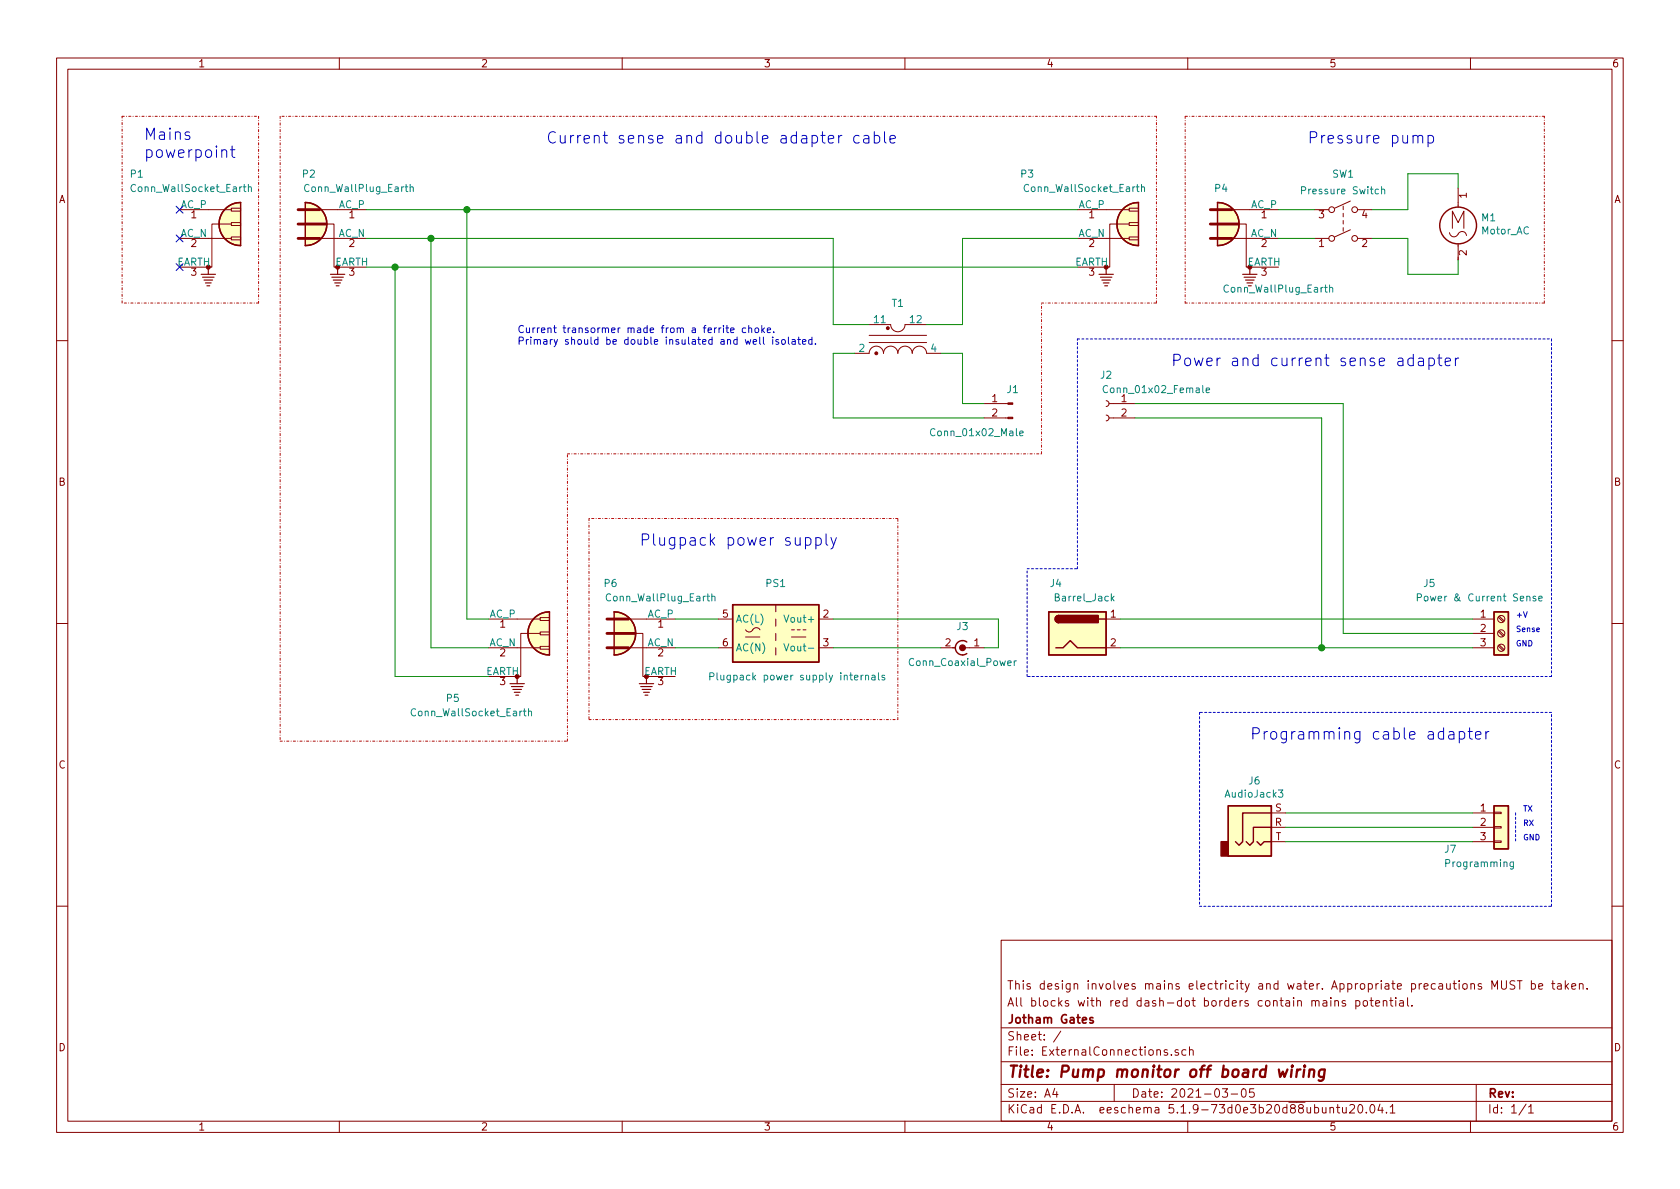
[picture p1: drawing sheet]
<svg xmlns="http://www.w3.org/2000/svg" width="297mm" height="210mm" viewBox="0 0 297 210" stroke-linecap="round" stroke-linejoin="round" font-family="sans-serif">
<g fill="none" stroke="#840000" stroke-width=".18">
<path d="M10 10.3h277v189.9h-277zM12 12.2h273v186.1h-273zM60 10.3v1.9M110 10.3v1.9M160 10.3v1.9M210 10.3v1.9M260 10.3v1.9M31.7 37.1h9.2M40.9 39.4h1.6v.5h-1.6zM40.9 36.8h1.6v.5h-1.6zM40.9 39.6h-3.4v7.6h-5.8M52.7 39.6h6.4v7.6h5.7"/>
<path d="M56.5 37.1h8.3M190.5 37.1h9.1M199.6 39.4h1.7v.5h-1.7zM199.6 36.8h1.7v.5h-1.7zM199.6 39.6h-3.4v7.6h-5.7M214 39.6h6.3v7.6h5.8M217.8 37.1h8.3M232.4 37.1h2.5M237.5 36.4v.7M237.5 37.7v.6M237.5 39v.6M238.8 35.6l-2.8 1.2"/>
<path d="M240 37.1h2.6M257.8 33.3v3.3M31.7 42.2h9.2M40.9 41.9h1.6v.5h-1.6zM56.5 42.2h8.3M153.7 57.4h3.8a1.27 1.27 0 0 0 1.2 1.3 1.27 1.27 0 0 0 1.3-1.3h3.8M153.7 59.3h10.1M190.5 42.2h9.1M199.6 41.9h1.7v.5h-1.7zM217.8 42.2h8.3M232.4 42.2h2.5M237.5 40.3v.6"/>
<path d="M238.8 40.6l-2.8 1.3M240 42.2h2.6M256.3 41.1a.83 .83 0 0 0 .8 .8 .83 .83 0 0 0 .8-.7 .77 .77 0 0 1 .9-.2 .77 .77 0 0 1 .5 .7M256.8 40.4v-3.1l1 2.1 1-2.1v3.1M257.8 43.1v2.9M10 60.2h2M151.1 62.5h2.6a1.27 1.27 0 0 1 1.2-1.3 1.27 1.27 0 0 1 1.3 1.3 1.27 1.27 0 0 1 1.3-1.3 1.27 1.27 0 0 1 1.2 1.3 1.27 1.27 0 0 1 1.3-1.3 1.27 1.27 0 0 1 1.3 1.3 1.27 1.27 0 0 1 1.3-1.3 1.27 1.27 0 0 1 1.2 1.3h2.6M153.7 60.6h10.1M174 73.9h4.2M174 71.4h4.2M195.6 73.4l.3 .1 .2 .3-.1 .4-.4 .2M195.6 70.9l.3 .1 .2 .3-.1 .4-.4 .2"/>
<path d="M196.1 73.9h4.6M196.1 71.4h4.6M285 60.2h2M10 110.3h2M86.4 114.5h9.1M86.4 109.5h9.1M95.5 114.3h1.7v.5h-1.7zM95.5 111.8h1.7v.5h-1.7zM95.5 109.2h1.7v.5h-1.7zM95.5 112h-3.4v7.6h-5.7M107.3 112h6.4v7.6h5.7M111.1 114.5h8.3"/>
<path d="M111.1 109.5h8.3M127 114.5h2.5M127 109.5h2.5M131.8 111.4a.81 .81 0 0 0 .8 .3 .81 .81 0 0 0 .7-.5 .73 .73 0 0 1 1.1 .2M131.8 112.6h2.6M137.2 106.9v1.3M137.2 109.5v1.2M137.2 112v1.3M137.2 114.5v1.3M140 112.6h2.5M140 111.4h.5M141 111.4h.5"/>
<path d="M142 111.4h.5M144.8 114.5h2.5M144.8 109.5h2.5M166.4 114.5h2.5M170.2 114.5h3.8M195.6 114.5h2.5M195.6 109.5h2.5M260.3 114.5h3.9M260.3 109.5h3.9M260.3 112h3.9M264.9 114.2l.9 .9M264.9 111.7l.9 .8"/>
<path d="M264.9 109.1l.9 .9M265.1 114l.8 .9M265.1 111.5l.8 .8M265.1 109l.8 .8M285 110.3h2M224.8 143.8h2.5M224.8 146.3h2.5M224.8 148.8h2.5M260.3 143.8h3.9M260.3 146.3h3.9M260.3 148.8h3.9M264.2 148.7h1.2v.3h-1.2z"/>
<path d="M264.2 143.6h1.2v.3h-1.2zM264.2 146.2h1.2v.2h-1.2zM10 160.2h2M177 166.3h108v32h-108zM233.9 177h.6l.1 .9M234.6 177.3l-.5 .1-.2 .2v.2l.2 .1 .5-.1M235.3 176.4v.2M235.3 176.9v1M236 177.1l.2-.2 .4 .1 .1 .9M236 176.9v1M237.9 177a.37 .37 0 0 0-.6 .1l.1 .3 .5 .1v.1l-.2 .3-.4-.1M239.7 177l.5-.1 .2 .3v.6l-.2 .1-.5-.1"/>
<path d="M239.7 176.9v1.5M241.1 177.1l.2-.2 .4 .2v.7l-.2 .1-.4-.1zM242.2 176.9h.6M242.4 176.4v1.3l.4 .2M243.2 177.4l.7-.1v-.3l-.5-.1-.2 .2 .1 .7h.6M244.6 177.1l.2-.2 .3 .1 .1 .9M244.6 176.9v1M245.7 176.9h.6M245.9 176.4v1.3l.4 .2M246.8 176.4v.2M246.8 176.9v1M247.5 177h.6v.9"/>
<path d="M248.1 177.3l-.5 .1-.2 .2 .2 .3 .5-.1M248.9 176.4v1.3l.2 .2M249.6 177.8v.1M261.9 174a.37 .37 0 0 0-.6 .1l.1 .3 .5 .1 .1 .1-.2 .3-.5-.1M263.8 174.9v-1.5l.5 1.1 .5-1.1v1.5M265.5 173.4v1.2l.3 .3h.3l.2-.3v-1.2M267.8 173.5l-.5-.1-.3 .3 .1 .3 .7 .4v.4a.62 .62 0 0 1-.8 0M268.3 173.4h.8M268.7 173.4v1.5M270.8 174l.4-.1 .3 .3-.2 .6h-.5M270.8 173.4v1.5M272.1 174.4l.7-.1-.1-.3-.4-.1-.2 .2v.7h.6"/>
<path d="M274.3 173.9h.6M274.5 173.4v1.3l.4 .2M275.4 174h.6v.9M276 174.3l-.5 .1a.29 .29 0 0 0-.2 .2 .29 .29 0 0 0 .2 .3l.5-.1M276.8 173.4v1.5M276.9 174.4l.4 .5M277.3 173.9l-.5 .6M277.9 174.4l.7-.1-.1-.3-.4-.1-.2 .2 .1 .7h.5M279.2 174.1l.1-.1a.37 .37 0 0 1 .6 .1v.8M279.2 173.9v1M280.6 174.8v.1M285 160.2h2"/>
<path d="M60 198.3v1.9M110 198.3v1.9M160 198.3v1.9M177 194.8h108M177 191.8h108M177 187.8h108M177 181.8h108M186.5 192.5l-.4 1h1M186.8 193v1M187.6 182.3l-1.3 2M197 191.8v3M206.4 185.7a.37 .37 0 0 0-.6 .1l.1 .2 .5 .2 .1 .1-.3 .3-.4-.1"/>
<path d="M207.1 186.5v.1M208.3 185.7a.37 .37 0 0 0-.6 .1l.1 .2 .5 .2 .1 .1-.2 .3-.5-.1M209.7 185.7l-.5-.1-.2 .3v.6l.2 .1 .5-.1M210 198.3v1.9M210.3 185.7h.1a.37 .37 0 0 1 .6 .1v.8M210.3 185.1v1.5M216.1 192.5h.9l-.4 .6 .4 .1v.7l-.2 .1-.7-.1M217.7 193.5h1.1M219.6 192.7l.4-.2a.94 .94 0 0 1 0 1.5 .82 .82 0 0 1-.4-1.3zM221.7 192.5h-.7l-.1 .7 .2-.1 .5 .1 .2 .2-.1 .5-.2 .1-.6-.1M235.2 196l.2-.2 .3 .1 .1 .9M235.2 195.8v1"/>
<path d="M236.3 195.8h.6M236.5 195.3v1.3l.4 .2M237.4 195.8v.8a.39 .39 0 0 0 .6 .1M238 195.8v1M238.7 195.5l.2-.2h.3l.2 .2 .1 .3-.1 .2-.8 .8h.9M240.3 195.4l.1-.1a.8 .8 0 0 1 .6 .8 .8 .8 0 0 1-.6 .7 1 1 0 0 1-.1-1.4zM241.6 196.7v.1M242.4 195.4l.2-.1a.81 .81 0 0 1 .6 .6 .81 .81 0 0 1-.3 .8l-.2 .1a.8 .8 0 0 1-.6-.6 .8 .8 0 0 1 .3-.8zM244 195.2l-.4 1.1h1M244.4 195.8v1M245.1 196.7v.1M245.8 195.8l.4-.5v1.5"/>
<path d="M245.8 196.8h.8M260 198.3v1.9M261 191.8v6.5M269.8 195.2l-1.2 2M270.3 195.8l.4-.5v1.5M270.3 196.8h.8"/>
<circle cx="235.5" cy="37.1" r=".51"/>
<circle cx="239.5" cy="37.1" r=".51"/>
<circle cx="235.5" cy="42.2" r=".51"/>
<circle cx="239.5" cy="42.2" r=".51"/>
<circle cx="265.4" cy="112" r=".63"/>
<circle cx="265.4" cy="109.5" r=".63"/>
<circle cx="265.4" cy="114.5" r=".63"/>
</g>
<path d="M226.1 189.1l.2 1.3 .5-.9 .3 .9 .5-1.3M228.4 189.1l-.2 1.3M228.5 188.4l-.1 .1 .1 .1v-.2v.2M229.4 189.1l-.2 1.3M229.9 189.1a.55 .55 0 0 0-.6 .4M230.6 189.1l-.2 1.3M230.7 188.4v.2l.1-.1-.1-.1v.2M231.5 189.3a.5 .5 0 0 1 .9 .1l-.1 1M231.6 189.1l-.2 1.3M234.2 189.2a.68 .68 0 0 0-1 .3v.8l.3 .1 .6-.1M234.2 189.1l-.2 1.6a.6 .6 0 0 1-.9 .3" fill="none" stroke="#840000" stroke-width=".41"/>
<path d="M193.2 180l-.3-.1-.2 .2v.3l.5 .1v.3h-.5" fill="none" stroke="#840000" stroke-width=".3"/>
<g fill="#840000" stroke="#840000" stroke-width=".18">
<path d="M178.2 73.8h.9v.2h-.9z"/>
<path d="M178.2 71.2h.9v.3h-.9z"/>
<circle cx="154.9" cy="62.5" r=".25"/>
<circle cx="157" cy="58" r=".25"/>
</g>
<g fill="none" stroke="#840000" stroke-width=".25">
<path d="M39.9 36.9a3.7 3.7 0 0 1 2.6-1.1v7.6a3.8 3.8 0 0 1-3.5-2.3 3.8 3.8 0 0 1 .9-4.2zM54 35.8a3.8 3.8 0 0 1 3.8 3.8 3.8 3.8 0 0 1-3.8 3.8zM198.6 36.9a3.7 3.7 0 0 1 2.7-1.1v7.6a3.8 3.8 0 0 1-3.5-2.3 3.8 3.8 0 0 1 .8-4.2zM215.3 35.8a3.8 3.8 0 0 1 3.8 3.8 3.8 3.8 0 0 1-3.8 3.8zM94.5 109.3a3.7 3.7 0 0 1 2.7-1.1v7.6a3.8 3.8 0 0 1-3.6-2.3 3.8 3.8 0 0 1 .9-4.2zM108.6 108.2a3.8 3.8 0 0 1 3.8 3.8 3.8 3.8 0 0 1-3.8 3.8zM129.5 106.9h15.3v10.2h-15.3zM170.9 113.5a1.27 1.27 0 0 0-1.7 .2 1.27 1.27 0 0 0 0 1.7 1.27 1.27 0 0 0 1.7 .2M185.4 108.2h10.2v7.6h-10.2zM186.7 114.5h1.3l1.2-1.2 1.3 1.2h5.1M187.2 108.8a.63 .63 0 0 0-.6 .7 .63 .63 0 0 0 .6 .6M194.3 109.5h1.3"/>
<path d="M264.2 108.2h2.5v7.6h-2.5zM217.2 142.5h7.6v8.9h-7.6zM222.2 148.8l.7 .7 .6-.7h1.3M224.8 146.3h-3.2v2.5l-.6 .7-.7-.7M224.8 143.8h-5.1v5l-.6 .7-.7-.7M264.2 142.5h2.5v7.6h-2.5z"/>
<circle cx="257.8" cy="39.9" r="3.3"/>
</g>
<g fill="#ffffc2" stroke="#ffffc2" stroke-width=".18">
<path d="M215.3 35.8a3.8 3.8 0 0 1 3.8 3.8 3.8 3.8 0 0 1-3.8 3.8z"/>
<path d="M39.9 36.9a3.7 3.7 0 0 1 2.6-1.1v7.6a3.8 3.8 0 0 1-3.5-2.3 3.8 3.8 0 0 1 .9-4.2z"/>
<path d="M94.5 109.3a3.7 3.7 0 0 1 2.7-1.1v7.6a3.8 3.8 0 0 1-3.6-2.3 3.8 3.8 0 0 1 .9-4.2z"/>
<path d="M264.2 142.5h2.5v7.6h-2.5z"/>
<path d="M264.2 108.2h2.5v7.6h-2.5z"/>
<path d="M54 35.8a3.8 3.8 0 0 1 3.8 3.8 3.8 3.8 0 0 1-3.8 3.8z"/>
<path d="M129.5 106.9h15.3v10.2h-15.3z"/>
<path d="M217.2 142.5h7.6v8.9h-7.6z"/>
<path d="M198.6 36.9a3.7 3.7 0 0 1 2.7-1.1v7.6a3.8 3.8 0 0 1-3.5-2.3 3.8 3.8 0 0 1 .8-4.2z"/>
<path d="M108.6 108.2a3.8 3.8 0 0 1 3.8 3.8 3.8 3.8 0 0 1-3.8 3.8z"/>
<path d="M185.4 108.2h10.2v7.6h-10.2z"/>
</g>
<path d="M52.7 39.6h5M52.7 37.1h3.8M214 39.6h4.9M214 37.1h3.8M52.7 42.2h3.8M214 42.2h3.8M107.3 114.5h3.8M107.3 112h5M107.3 109.5h3.8" fill="none" stroke="#840000" stroke-width=".51"/>
<g fill="none" stroke="#840000" stroke-width=".2">
<path d="M35.6 48.5h2.5M35.8 49h2M36.1 49.5h1.5M36.3 50h1M36.6 50.5h.5M36.8 47.2v1.3M58.4 48.5h2.6M58.7 49h2M58.9 49.5h1.6M59.2 50h1M59.4 50.5h.5M59.7 47.2v1.3"/>
<path d="M194.3 48.5h2.5M194.6 49h2M194.8 49.5h1.5M195.1 50h1M195.3 50.5h.5M195.6 47.2v1.3M219.7 48.5h2.5M220 49h2M220.2 49.5h1.5M221 47.2v1.3M91.4 119.6v1.3M114.3 119.6v1.3"/>
<path d="M90.2 120.9h2.5M90.4 121.4h2.1M90.7 121.9h1.5M90.9 122.4h1M91.2 122.9h.5M113 120.9h2.6M113.3 121.4h2M113.5 121.9h1.6M113.8 122.4h1M114 122.9h.6"/>
</g>
<g fill="none" stroke="#008484" stroke-width=".18">
<path d="M43 33h.5M43.2 32.6v1.1l.3 .2M43.9 33.2l.2-.2 .3 .1v.8M43.9 32.6v1.3M72.5 33.2l.2-.2 .3 .1 .1 .8M72.5 32.6v1.3M200.9 33h.5M201.1 32.6v1.1l.3 .2M201.8 33.2l.2-.2 .3 .1 .1 .8M201.8 32.6v1.3M230.1 33.7l.6-.1 .2-.2-.1-.3-.2-.1h-.5v1.3M244.3 33.6l.2-.2 .3 .1v.8"/>
<path d="M244.3 33v1.3M235.1 50.9l.2-.1 .3 .1v.8M235.1 50.4v1.3M180.3 76.6l.6-.1-.1-.2-.3-.1-.2 .2 .1 .6h.4M195.8 68.3a.6 .6 0 0 0-.8 .4 .6 .6 0 0 0 .6 .7l.2-.1M213.3 69l.6-.1-.1-.2-.4-.1-.1 .2v.6h.5M125.5 119.6h.6l.1-.2v-.3l-.2-.1h-.5v1.2M125.9 105.6l.2-.2 .3 .1v.8M125.9 105v1.3M138.6 108.8l.4 1.2 .5-1.2M138.6 113.8l.4 1.3 .5-1.3M153 119.5l.2-.1 .3 .1 .1 .7"/>
<path d="M154.2 119.5h.5v.7M154.7 119.7l-.4 .1-.2 .1 .1 .3h.5M155.3 119v1.1l.2 .1M156.4 119.5l-.3-.1-.2 .2 .1 .2 .4 .1v.3h-.5M179.3 116.9v.8M179.7 116.9l-.4 .2M196.6 105.8l.4 .5M197 105.4l-.5 .5M250.6 105.7l.6-.1 .1-.2v-.3l-.2-.1h-.5v1.3M271.5 105.5l-.3-.1-.2 .2 .1 .2 .4 .1v.3h-.5M272.1 105.8l.6-.1-.1-.2-.3-.1-.2 .2v.6h.5M92.5 125.7h.5"/>
<path d="M92.7 125.3v1.1l.3 .2M93.4 125.9l.2-.2 .3 .1 .1 .8M93.4 125.3v1.3M226 139.7h.8l-.4 .5 .4 .1-.1 .6-.5 .1-.2-.2M267.6 152.4l-.1 1.2-.1 .1-.3-.1M267.6 152.5l-.4-.1-.2 .2 .1 .6h.5"/>
</g>
<g fill="#840000" stroke="#840000" stroke-width=".25">
<path d="M215.9 148.8h1.3v2.6h-1.3z"/>
<path d="M186.7 109l.5-.2v1.3a.64 .64 0 0 1-.6-.4 .64 .64 0 0 1 .1-.7z"/>
<path d="M187.2 108.8h7v1.3h-7z"/>
</g>
<circle cx="170.2" cy="114.5" r=".51" fill="#840000" stroke="#840000" stroke-width=".2"/>
<g fill="none" stroke="#c20000" stroke-width=".18" stroke-dasharray=".4 .4 0 .4">
<path d="M21.6 20.6h24.1M45.7 20.6v33M49.5 20.6v110.5M204.5 20.6h-155M209.5 20.6v33M273 20.6h-63.5M21.6 53.6v-33M45.7 53.6h-24.1M184.1 53.6h20.4M204.5 53.6v-33M209.5 53.6h63.5M273 53.6v-33"/>
<path d="M100.3 80.3h83.8M104.1 91.7v35.5M158.7 91.7h-54.6M184.1 80.3v-26.7M49.5 131.1h50.8M100.3 131.1v-50.8M104.1 127.2h54.6M158.7 127.2v-35.5"/>
</g>
<path d="M190.5 59.9h83.8M274.3 59.9v59.7M181.6 100.6h8.9M181.6 119.6v-19M190.5 100.6v-40.7M274.3 119.6h-92.7M212.1 126v34.3M274.3 126h-62.2M268 143.8v5M212.1 160.3h62.2M274.3 160.3v-34.3" fill="none" stroke="#0000c2" stroke-width=".18" stroke-dasharray=".4 .4"/>
<g fill="none" stroke="#008400" stroke-width=".18">
<path d="M64.8 37.1h125.7M82.5 37.1v72.4h3.9M226.1 37.1h6.3M257.8 33.3v-2.6h-8.9v6.4h-6.3M64.8 42.2h82.5v15.2h6.4M64.8 47.2h125.7M69.8 47.2v72.4h16.6M76.2 42.2v72.3h10.2M190.5 42.2h-20.3v15.2h-6.4M226.1 42.2h6.3M242.6 42.2h6.3v6.3h8.9v-2.5M151.1 62.5h-3.8v11.4h26.7"/>
<path d="M166.4 62.5h3.8v8.9h3.8M200.7 73.9h33v40.6M200.7 71.4h36.8v40.6h22.8M119.4 114.5h7.6M119.4 109.5h7.6M147.3 114.5h19.1M147.3 109.5h29.2v5h-2.5M198.1 114.5h62.2M198.1 109.5h62.2M227.3 148.8h33M227.3 146.3h33M227.3 143.8h33"/>
</g>
<g fill="none" stroke="#0000c2" stroke-width=".18">
<path d="M39.2 26.7a.5 .5 0 0 1 .9 .1v1M40.7 26.5h.8M41 25.8v1.7l.1 .2 .4 .1M146.5 24.6l.9-.2-.1-.4-.6-.1-.2 .3 .1 1 .1 .1 .6-.1M148.3 23.9v1.4M148.8 23.9l-.3 .1-.2 .3M151.9 24l-.6-.1-.3 .4v.6l.2 .3 .1 .1 .6-.1M152.8 24l.2-.1 .5 .1 .1 1.3M153.6 24.4l-.6 .1a.39 .39 0 0 0-.3 .4 .39 .39 0 0 0 .3 .4l.6-.1M154.6 24l.6-.1 .3 .4v.6l-.2 .3-.1 .1-.6-.1M154.6 23.3v2M156.4 23.3v1.7l.3 .3"/>
<path d="M157.4 24.6l.9-.2-.1-.4-.6-.1-.2 .3 .1 1 .1 .1 .6-.1M250.7 24.2l.3-.3 .5 .1 .1 1.3M252.5 24l.6-.1 .4 .4v.6l-.2 .3-.2 .1-.6-.1M252.5 23.9v2.1M128.3 58h.5M128.5 57.6v1l.3 .2M129.2 58.4l.6-.1-.1-.3h-.3l-.2 .2v.6h.5M131.9 58h-.4l-.3 .2 .2 .6h.5M132.4 58.1l.2-.1h.3v.8M132.4 57.6v1.2M133.5 58.1l.2-.1 .4 .1v.5l-.1 .2h-.3l-.2-.1zM134.3 59.6v1.1l.2 .2"/>
<path d="M134.7 57.6v1.2M134.8 58.3l.4 .5M135 59.6v1.1l.2 .2M135.2 58l-.5 .5M135.7 58.4l.5-.1v-.3h-.4l-.1 .2v.6h.5M136.6 59.6v.1M136.8 58.7v.1M139.4 59.6v1.1l.2 .2M141.2 59.6v1.1l.3 .2M143.6 59.6v1.3M133.2 60.4l.6-.1-.1-.2-.4-.1-.1 .2v.6h.5M136.6 60v.9"/>
<path d="M137.6 60.1l-.3-.1-.1 .2v.2l.4 .1v.3h-.4M138.3 60.1l.3-.1 .3 .3-.2 .5-.3 .1-.1-.1zM140.1 60.1h.4l.1 .8M140.6 60.3l-.4 .1-.2 .2 .1 .2h.5M141 60h.5M141.9 60.4l.6-.1-.1-.2-.3-.1-.2 .2v.6h.5M143.6 60.1l-.4-.1-.2 .3 .1 .5h.5M144.2 60.8v.1M249.9 63.4l-.6-.1-.4 .4v.6l.2 .3 .2 .1 .6-.1M249.9 62.7v2M250.8 63.4l.2-.1 .6 .1 .1 1.3M251.7 63.8l-.7 .1a.39 .39 0 0 0-.3 .4 .39 .39 0 0 0 .3 .4l.7-.1"/>
<path d="M252.7 63.4l.5-.1 .4 .4v.6l-.2 .3-.2 .1-.5-.1M252.7 63.3v2M254.2 63.3h.7M254.5 62.7v1.7l.1 .2 .3 .1M255.5 64l1-.2-.1-.4-.6-.1-.3 .3 .1 1 .2 .1 .6-.1M257.3 63.3v1.4M257.9 63.3l-.4 .1-.2 .3M142.4 95.2l.6-.1 .4 .3v.6l-.2 .3-.2 .1-.6-.1M144.2 95.2l.6-.1 .4 .3v.6l-.2 .3-.2 .1-.6-.1M144.2 95.1v2M146 94.4v1.7l.4 .3M146.9 95.1l.5 1.3"/>
<path d="M147.9 95.1l-.7 1.8-.3 .2M256.2 129.5l.2-.1 .6 .1 .1 1.2M257.1 129.8l-.7 .1a.39 .39 0 0 0-.3 .4 .39 .39 0 0 0 .3 .4l.7-.1M258 129.5l.6-.1 .4 .3v.6l-.2 .3-.2 .1-.6-.1M258 129.4v2M259.6 129.4h.7M259.8 128.7v1.7l.1 .2 .4 .1M260.9 130l.9-.2-.1-.3-.5-.1-.3 .2 .1 1 .2 .1 .5-.1M262.7 129.4v1.3M263.3 129.4l-.4 .1-.2 .2"/>
</g>
<g fill="#008400" stroke="#008400" stroke-width=".25">
<circle cx="76.2" cy="42.2" r=".51"/>
<circle cx="69.9" cy="47.2" r=".51"/>
<circle cx="233.7" cy="114.5" r=".51"/>
<circle cx="82.6" cy="37.1" r=".51"/>
</g>
<path d="M31.1 36.5l1.3 1.2M32.4 36.5l-1.3 1.2M31.1 46.6l1.3 1.2M31.1 41.5l1.3 1.3M32.4 46.6l-1.3 1.2M32.4 41.5l-1.3 1.3" fill="none" stroke="#000084" stroke-width=".18"/>
<g font-size="2.8" fill="#0000c2">
<text x="25.4" y="24.8">Mains</text>
<text x="25.4" y="27.9">powerpoint</text>
<text x="96.5" y="25.4">Current sense and double adapter cable</text>
<text x="231.1" y="25.4">Pressure pump</text>
<text x="207" y="64.8">Power and current sense adapter</text>
<text x="113" y="96.5">Plugpack power supply</text>
<text x="221" y="130.8">Programming cable adapter</text>
</g>
<text font-size="2.8" fill="#840000" x="178" y="190.5">Title: Pump monitor off board wiring</text>
<g font-size="2.1" fill="#840000">
<text x="178" y="178">All blocks with red dash-dot borders contain mains potential.</text>
<text x="178" y="175">This design involves mains electricity and water. Appropriate precautions MUST be taken.</text>
<text x="178" y="184">Sheet: /</text>
<text x="178" y="181">Jotham Gates</text>
<text x="178" y="186.7">File: ExternalConnections.sch</text>
<text x="178" y="196.9">KiCad E.D.A. eeschema 5.1.9-73d0e3b20d88ubuntu20.04.1</text>
<text x="178" y="194.1">Size: A4</text>
<text x="200" y="194.1">Date: 2021-03-05</text>
<text x="263" y="194.1">Rev:</text>
<text x="263" y="196.9">Id: 1/1</text>
</g>
<g font-size="1.8" fill="#840000">
<text x="35" y="11.9">1</text>
<text x="85" y="11.9">2</text>
<text x="135" y="11.9">3</text>
<text x="185" y="11.9">4</text>
<text x="235" y="11.9">5</text>
<text x="285" y="11.9">6</text>
<text x="10.4" y="35.9">A</text>
<text x="259.3" y="35" transform="rotate(-90 259.3 35)">1</text>
<text x="285.4" y="35.9">A</text>
<text x="33.8" y="38.6">1</text>
<text x="61.7" y="38.6">1</text>
<text x="192.6" y="38.6">1</text>
<text x="223" y="38.6">1</text>
<text x="233.2" y="38.6">3</text>
<text x="240.8" y="38.6">4</text>
<text x="33.8" y="43.7">2</text>
<text x="61.7" y="43.7">2</text>
<text x="192.6" y="43.7">2</text>
<text x="223" y="43.7">2</text>
<text x="233.2" y="43.7">1</text>
<text x="240.8" y="43.7">2</text>
<text x="259.3" y="45.2" transform="rotate(-90 259.3 45.2)">2</text>
<text x="33.8" y="48.8">3</text>
<text x="61.7" y="48.8">3</text>
<text x="192.6" y="48.8">3</text>
<text x="223" y="48.8">3</text>
<text x="175.4" y="71.1">1</text>
<text x="198.3" y="71.1">1</text>
<text x="175.4" y="73.7">2</text>
<text x="198.3" y="73.7">2</text>
<text x="10.4" y="85.9">B</text>
<text x="285.4" y="85.9">B</text>
<text x="88.4" y="111">1</text>
<text x="116.4" y="111">1</text>
<text x="127.8" y="109.2">5</text>
<text x="145.6" y="109.2">2</text>
<text x="196.4" y="109.2">1</text>
<text x="261.8" y="109.2">1</text>
<text x="261.8" y="111.8">2</text>
<text x="88.4" y="116.1">2</text>
<text x="116.4" y="116.1">2</text>
<text x="127.8" y="114.3">6</text>
<text x="145.6" y="114.3">3</text>
<text x="167.2" y="114.3">2</text>
<text x="172.2" y="114.3">1</text>
<text x="196.4" y="114.3">2</text>
<text x="261.8" y="114.3">3</text>
<text x="88.4" y="121.2">3</text>
<text x="116.4" y="121.2">3</text>
<text x="10.4" y="135.9">C</text>
<text x="285.4" y="135.9">C</text>
<text x="225.5" y="143.5">S</text>
<text x="261.8" y="143.5">1</text>
<text x="225.4" y="146">R</text>
<text x="225.5" y="148.6">T</text>
<text x="261.8" y="146">2</text>
<text x="261.8" y="148.6">3</text>
<text x="10.4" y="185.9">D</text>
<text x="285.4" y="185.9">D</text>
<text x="35" y="199.9">1</text>
<text x="85" y="199.9">2</text>
<text x="135" y="199.9">3</text>
<text x="185" y="199.9">4</text>
<text x="235" y="199.9">5</text>
<text x="285" y="199.9">6</text>
</g>
<g font-size="1.8" fill="#008484">
<text x="23.1" y="31.4">P1</text>
<text x="23.6" y="34">Conn_WallSocket_Earth</text>
<text x="53.5" y="31.4">P2</text>
<text x="54.3" y="34">Conn_WallPlug_Earth</text>
<text x="180.5" y="31.4">P3</text>
<text x="181.6" y="34">Conn_WallSocket_Earth</text>
<text x="214.8" y="34">P4</text>
<text x="230.6" y="34.4">Pressure Switch</text>
<text x="235.6" y="31.4">SW1</text>
<text x="31.9" y="41.9">AC_N</text>
<text x="31.9" y="36.8">AC_P</text>
<text x="59.8" y="41.9">AC_N</text>
<text x="59.9" y="36.8">AC_P</text>
<text x="190.6" y="41.9">AC_N</text>
<text x="190.7" y="36.8">AC_P</text>
<text x="221.1" y="41.9">AC_N</text>
<text x="221.2" y="36.8">AC_P</text>
<text x="262" y="41.4">Motor_AC</text>
<text x="262" y="39.1">M1</text>
<text x="31.2" y="47">EARTH</text>
<text x="59.2" y="47">EARTH</text>
<text x="190" y="47">EARTH</text>
<text x="220.5" y="47">EARTH</text>
<text x="216.8" y="51.7">Conn_WallPlug_Earth</text>
<text x="154.6" y="57.1">11</text>
<text x="157.7" y="54.3">T1</text>
<text x="161" y="57.1">12</text>
<text x="151.9" y="62.2">2</text>
<text x="164.6" y="62.2">4</text>
<text x="178.1" y="69.5">J1</text>
<text x="194.6" y="67">J2</text>
<text x="195.7" y="69.5">Conn_01x02_Female</text>
<text x="165" y="77.1">Conn_01x02_Male</text>
<text x="106.9" y="103.8">P6</text>
<text x="107.6" y="106.3">Conn_WallPlug_Earth</text>
<text x="135.5" y="103.8">PS1</text>
<text x="185.7" y="103.8">J4</text>
<text x="186.8" y="106.3">Barrel_Jack</text>
<text x="251.8" y="103.8">J5</text>
<text x="251.8" y="106.3">Power &amp; Current Sense</text>
<text x="86.5" y="109.2">AC_P</text>
<text x="114.5" y="109.2">AC_P</text>
<text x="130" y="110.1">AC(L)</text>
<text x="139.3" y="110.1">Vout+</text>
<text x="169.2" y="111.4">J3</text>
<text x="85.9" y="119.4">EARTH</text>
<text x="86.5" y="114.3">AC_N</text>
<text x="113.8" y="119.4">EARTH</text>
<text x="114.4" y="114.3">AC_N</text>
<text x="130" y="115.2">AC(N)</text>
<text x="139.8" y="115.2">Vout-</text>
<text x="161.1" y="117.8">Conn_Coaxial_Power</text>
<text x="79" y="124.1">P5</text>
<text x="127.2" y="120.3">Plugpack power supply internals</text>
<text x="73.2" y="126.7">Conn_WallSocket_Earth</text>
<text x="216.8" y="141">AudioJack3</text>
<text x="220.8" y="138.7">J6</text>
<text x="255.5" y="150.8">J7</text>
<text x="255.9" y="153.3">Programming</text>
</g>
<g font-size="1.8" fill="#0000c2">
<text x="91.4" y="58.9">Current transormer made from a ferrite choke.</text>
<text x="91.4" y="61">Primary should be double insulated and well isolated.</text>
</g>
<g font-size="1.4" fill="#0000c2">
<text x="268" y="111.8">Sense</text>
<text x="268" y="109.2">+V</text>
<text x="268" y="114.3">GND</text>
<text x="269.2" y="143.5">TX</text>
<text x="269.2" y="146">RX</text>
<text x="269.2" y="148.6">GND</text>
</g>
</svg>
